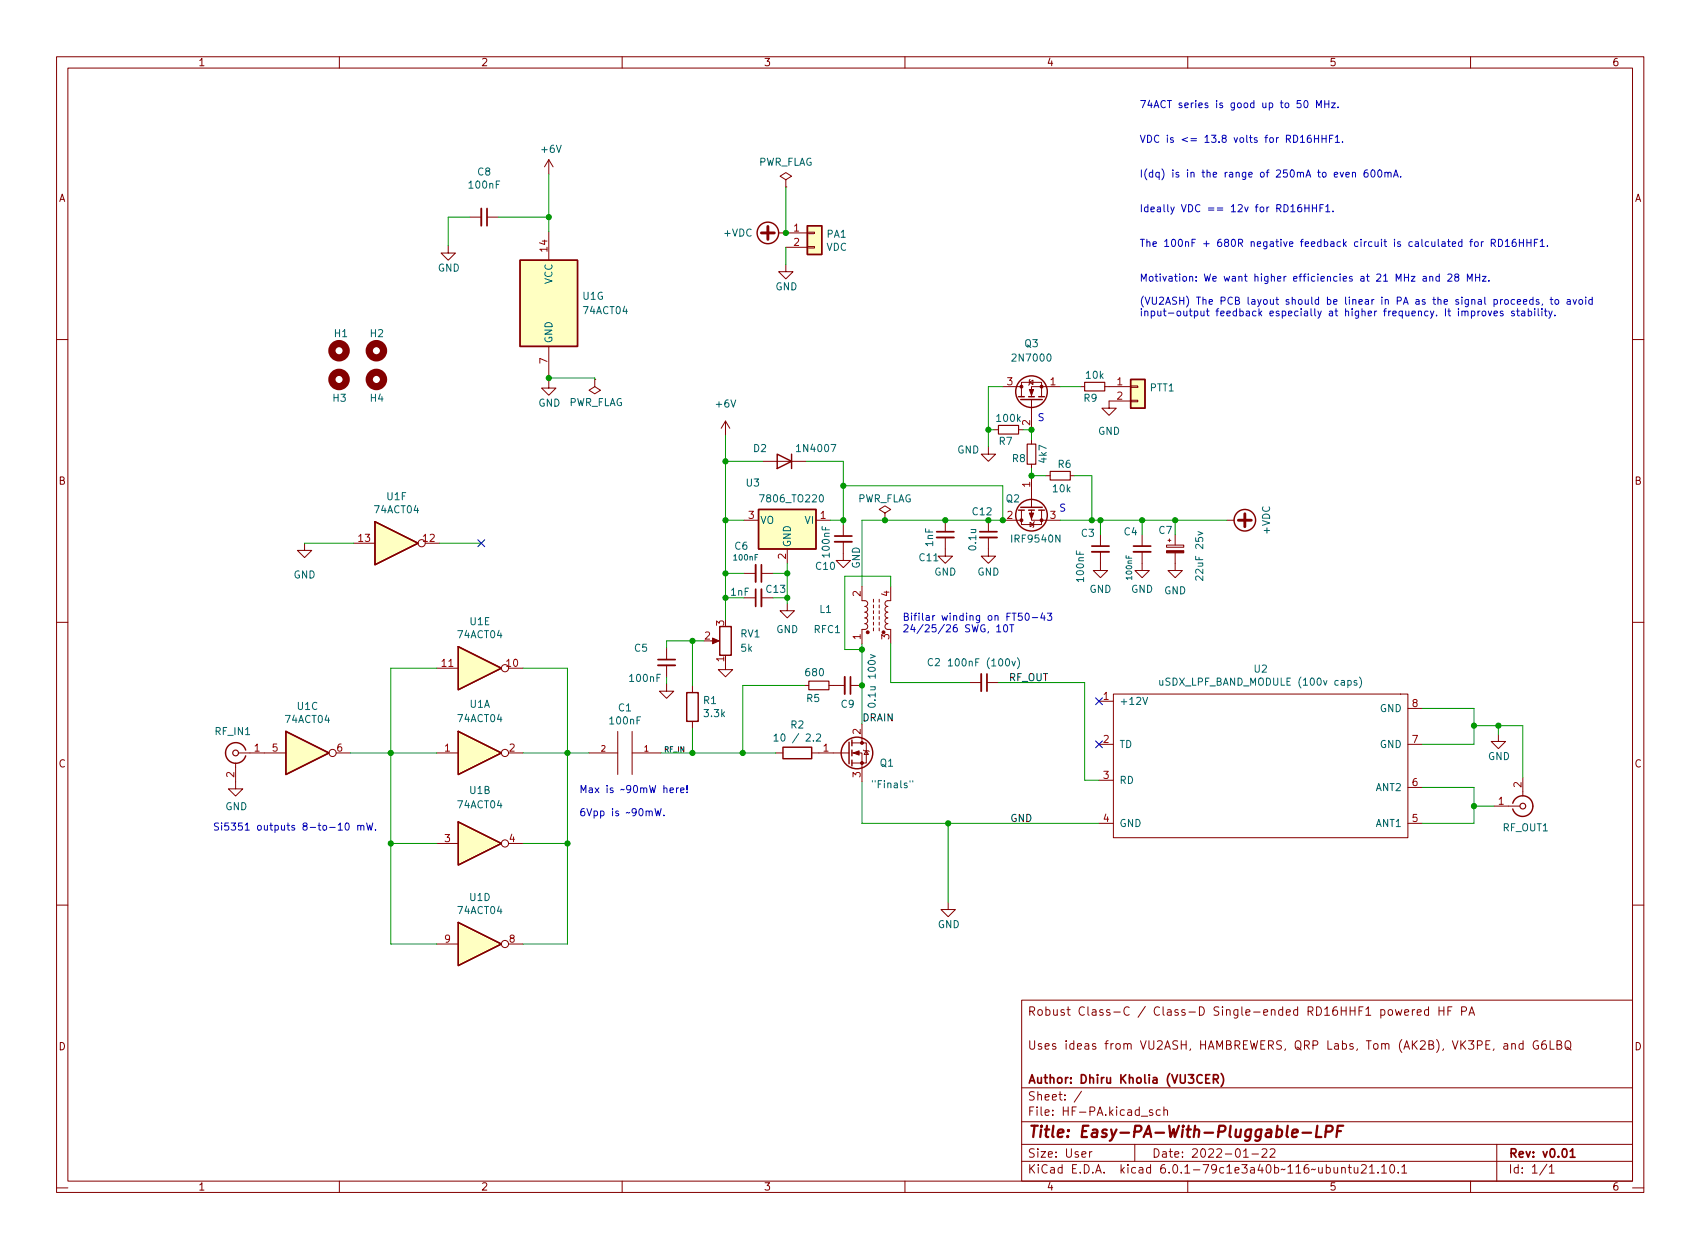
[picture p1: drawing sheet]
<svg xmlns="http://www.w3.org/2000/svg" width="301mm" height="221mm" viewBox="0 0 301 221" stroke-linecap="round" stroke-linejoin="round" font-family="sans-serif">
<g fill="none" stroke="#840000" stroke-width=".18">
<path d="M10 10h280.6v200.8h-280.6zM12 12h276.6v196.8h-276.6zM60 10v2M110 10v2M160 10v2M210 10v2M260 10v2M83.1 38.4h2M86.1 38.4h2M97 28.2v2.6M97 28.2l-.7 1.3M97 28.2l.8 1.3"/>
<path d="M138.9 31.8l1.1-.6-1.1-.7-1 .7 1 .6v1.3M138.9 33.1h.1M79.2 43.5v1.2h1.3l-1.3 1.3-1.2-1.3h1.2M97 40.9v5.1M137.7 41.2h5M138.9 46.8v1.2h1.3l-1.3 1.3-1.2-1.3h1.2M138.9 43.7h3.8M142.7 43.6h1.3v.3h-1.3zM142.7 41.1h1.3v.2h-1.3zM10 60h2M97 67.3v1.3h1.3l-1.3 1.3-1.2-1.3h1.2M97 61.3v5"/>
<path d="M105.2 67.1v1.3l1 .6-1 .6-1.1-.6 1.1-.6M105.2 67.1h.1M128.3 74.5l-.8 1.2M128.3 74.5v2.5M128.3 74.5l.7 1.2M174.8 79v1.3h1.2l-1.2 1.3-1.3-1.3h1.3M175.8 76h.7M177.3 68.4h3.3M180.1 76h.7M180.6 70.1v-2.5h3.5v2.5M182 67.6l.6-.4v.8zM182.1 67.1l-.1 .1v.8l-.1 .1"/>
<path d="M182.4 70.6v5.4M182.4 77.8v.7M187.5 68.4h-5.1v1.7M191 68.4h.8M195.3 68.4h4.6M199.9 70.8h1.3v.2h-1.3zM199.9 68.2h1.3v.3h-1.3zM199.9 70.9h-3.8v1.3h1.3l-1.3 1.2-1.3-1.2h1.3M288.6 60h2M53.8 96v1.3h1.3l-1.3 1.3-1.2-1.3h1.2M62.5 96h3.8M75.2 96h2.5"/>
<path d="M131.6 92h2.5M134.9 81.6h7.6M139.2 97.1v2.5M144.3 92h2.5M149.1 95.8v3.3h1.3l-1.3 1.3-1.3-1.3h1.3M149.1 92.7v2.1M156.5 90.7l1-.6-1-.7-1.1 .7 1.1 .6v1.3M156.5 92h.1M167.1 95v3.3h1.3l-1.3 1.3-1.2-1.3h1.2M167.1 92v2M174.8 95v3.3h1.2l-1.2 1.3-1.3-1.3h1.3M174.8 92v2"/>
<path d="M177.3 92h3.3M180.6 90.2v2.5h3.5v-2.5M182.1 92.4l.7 .3-.7 .4zM182.4 90.2v1.8h5.1M182.4 82.1v.7M182.4 84.4v5.3M182.9 92.2l-.1 .2v.7l-.2 .2M184.9 84.1h.8M189.2 84.1h.8M194.6 97.6v3.3h1.2l-1.2 1.2-1.3-1.2h1.3M194.6 94.5v2.1M201.9 97.6v3.3h1.3l-1.3 1.2-1.2-1.2h1.2"/>
<path d="M201.9 94.5v2.1M206.2 96.4h3.1v.4h-3.1zM206.5 95.5h.5M206.8 95.3v.5M207.8 97.8v3.1h1.2l-1.2 1.2-1.3-1.2h1.3M207.8 94.5v1.9M216.9 92h1.3M10 110h2M77.2 118.1h3.8M89.9 118.1h2.6M117.9 114.6v2M117.9 117.6v2.1"/>
<path d="M125.7 113.3h1M128.3 117.1v1.3h1.2l-1.2 1.3-1.3-1.3h1.3M131.6 101.4h2M131.6 105.7h2M134.6 101.4h2.1M134.6 105.7h2.1M139.2 106.7v1.3h1.3l-1.3 1.3-1.3-1.3h1.3M152.4 103.7v2.5l.7 .1 .3 .4-.1 .4-.4 .1 .3 .1 .2 .3-.1 .5-.4 .1 .4 .3 .1 .4-.2 .2-.3 .2 .4 .1 .1 .5-.2 .3-.3 .1 .4 .2 .1 .4-.3 .3-.7 .1v2.5M154.4 106v.5M154.4 107v.5M154.4 108v.5M154.4 109v.5"/>
<path d="M154.4 110v.5M154.4 111v.5M155.4 106v.5M155.4 107v.5M155.4 108v.5M155.4 109v.5M155.4 110v.5M155.4 111v.5M157.5 103.7v2.5l-.7 .1-.3 .4 .1 .4 .4 .1-.4 .1-.1 .3 .1 .5 .4 .1-.4 .2-.1 .3 .1 .4 .4 .2-.4 .1-.1 .2 .1 .5 .4 .2-.4 .2-.1 .4 .3 .4h.7v2.5M288.6 110h2M41.7 134.9v4.6h1.2l-1.2 1.3-1.3-1.3h1.3M42.2 133.1h8.3"/>
<path d="M59.4 133.1h2.6M77.2 133.1h3.8M89.9 133.1h2.6M104.1 133.1h5.1M109.2 129.3v7.6M111.8 133.1h5M111.8 129.3v7.6M117.9 120.9v1.3h1.2l-1.2 1.3-1.3-1.3h1.3M122.4 121.2v1.3M122.4 127.5v1.3M137.2 133.1h1.2M142.2 121.2h.8"/>
<path d="M143.5 133.1h6.6M146.6 121.2h2.8M150.4 121.2h2M150.6 133.1h1.8v5.1M150.6 131.4h2.6v3.5h-2.6M152.4 128.1v3.3M152.7 132.6l.1 .2h.7l.2 .1M153.2 132.8l.3 .6h-.7zM171.4 120.7h2.1M174.5 120.7h2M194.3 124h2.5M194.3 131.6h2.5"/>
<path d="M194.3 138h2.5M196.8 122.7h52.1v25.4h-52.1zM248.9 131.6h2.6M248.9 139.2h2.6M248.9 125.3h2.6M264.9 129.8v1.3h1.3l-1.3 1.3-1.2-1.3h1.2M269.2 137.5v3.3M77.2 149.1h3.8M89.9 149.1h2.6M167.6 159.5v1.3h1.3l-1.3 1.3-1.2-1.3h1.2M194.3 145.6h2.5M248.9 145.6h2.6"/>
<path d="M264.2 142.5h4.5M10 160h2M77.2 166.9h3.8M89.9 166.9h2.6M180.6 176.8h108v32h-108zM245.6 178.6l.3-.1 .3 .3v.4l-.3 .3-.3-.1-.2-.2v-.4zM246.7 178.5l.3 1 .3-.7 .3 .7 .3-1M248.4 179l.7-.1-.1-.3-.4-.1-.2 .2v.7h.6M249.7 178.5v1M250.1 178.5l-.2 .1-.2 .2M250.6 179l.7-.1-.1-.3-.4-.1-.2 .2v.7h.6M252.6 178.6l-.5-.1-.2 .3v.4l.1 .2h.6"/>
<path d="M252.6 178v1.5M254.4 178v1.5M254.4 178.7h.9M255.3 178v1.5M256 178.7h.5M256.7 178h-.7v1.5M258.4 178.8l.7-.1 .2-.2-.1-.3-.2-.2h-.6v1.5M259.7 179.5l.5-1.5 .5 1.5M259.9 179.1h.7M288.6 160h2M180.6 198.3h108M180.6 192.3h108"/>
<path d="M191.2 192.9l-1.3 2M201.8 197.4h1.1M203.8 196.3l-.4-.1-.2 .2 .1 .2 .5 .2v.3h-.6M205.1 196.3l-.4-.1-.3 .3v.4l.2 .2h.5M205.8 196.4l.2-.2 .4 .1v.9M205.8 195.7v1.5M265.9 184.6h.6l.1 .9M266.6 184.9h-.5a.29 .29 0 0 0-.3 .3 .29 .29 0 0 0 .3 .3l.5-.1M267.3 184.7l.2-.2 .4 .1v.9M267.3 184.5v1M269.3 184.6l-.4-.1-.3 .3v.4l.1 .2h.6M269.3 184v1.5"/>
<path d="M271.9 184.1a.74 .74 0 0 0-.9 .5 .74 .74 0 0 0 .6 .9l.4-.1v-.5h-.3M273.3 184a.6 .6 0 0 0-.7 .7v.5l.1 .2 .4 .1 .3-.1v-.5l-.1-.2-.4-.1-.3 .3M274.1 184v1.5h.7M275.3 184.7h.6l.2-.3-.2-.3-.6-.1v1.5h.6l.2-.3a.39 .39 0 0 0-.3-.5M276.8 184.2a.5 .5 0 0 1 .6-.2 .5 .5 0 0 1 .3 .5v.5a.5 .5 0 0 1-.5 .5 .5 .5 0 0 1-.5-.5zM277 185.2h.3l.5 .5M10 210h2M60 208.8v2M110 208.8v2M160 208.8v2M180.6 205.3h108M180.6 202.3h108"/>
<path d="M192.6 203.6v1M193.1 203.6l-.3 .1-.2 .2M200.6 202.3v3M210 208.8v2M219.9 204.6h.8M221.4 204h1.1M223.1 203.3l.6-.2 .2 .2 .1 .2-.9 1.1h.9M224.6 203.3l.5-.2 .3 .2v.2l-.9 1.1h.9M237.2 206.6l.2-.2 .4 .1 .1 .9M237.2 206.4v1M238.4 206.4h.5M238.6 205.9v1.3l.3 .2"/>
<path d="M239.4 206.4l.1 .9 .4 .1 .2-.1M240.1 206.4v1M240.7 206.1l.6-.2 .2 .2 .1 .2-1 1.1h1M242.1 206.3l.5-.4v1.5M242.1 207.4h.9M243.6 207.3v.1M244.3 206.3l.4-.4v1.5M244.3 207.4h.8M245.9 206l.2-.1a.81 .81 0 0 1 .6 .6 .81 .81 0 0 1-.3 .8l-.2 .1a.81 .81 0 0 1-.6-.6 .81 .81 0 0 1 .3-.8zM247.2 207.3v.1M247.9 206.3l.4-.4v1.5M247.9 207.4h.8"/>
<path d="M260 208.8v2M264.6 202.3v6.5M273.5 205.8l-1.3 2M273.9 206.3l.5-.4v1.5M273.9 207.4h.9M288.6 210h2"/>
<circle cx="74.5" cy="96" r=".63"/>
<circle cx="89.3" cy="118.1" r=".63"/>
<circle cx="58.8" cy="133.1" r=".63"/>
<circle cx="89.3" cy="133.1" r=".63"/>
<circle cx="89.3" cy="149.1" r=".63"/>
<circle cx="89.3" cy="166.9" r=".63"/>
</g>
<g fill="none" stroke="#840000" stroke-width=".3">
<path d="M86.1 36.9v3M134.6 99.9v3M147.6 94.8h3M165.6 94h3.1M173.2 94h3.1M193 96.6h3.1M200.4 96.6h3.1M116.3 116.6h3.1M133.6 104.2v3M150.4 119.7v3M174.5 119.2v3M213.2 190.7h.5"/>
<path d="M213.9 190h-.7v1.5h.7M214.5 190.8l.8-.1 .1-.2-.1-.3-.2-.2h-.6v1.5M214.9 190.8l.5 .7M215.9 189.8a1.72 1.72 0 0 1 0 2.3M277.6 203.5l.4-.4v1.5M277.6 204.6h.9"/>
</g>
<path d="M232.9 199l-.2 2h.9M236.4 200h.7M237.5 199h-1l-.2 2M228.5 200.4l.9-.2v-.4l-.6-.1-.3 .3v.9l.2 .1 .6-.1M230.3 200.3h1.5M234.4 200.1h.8a.55 .55 0 0 0 .4-.5 .55 .55 0 0 0-.3-.6h-.8l-.2 2" fill="none" stroke="#840000" stroke-width=".4"/>
<g fill="none" stroke="#840000" stroke-width=".25">
<path d="M142.7 39.9h2.6v5.1h-2.6zM91.9 46h10.2v15.3h-10.2zM180.1 70.1h1M180.5 70.6h3.8M181.9 70.1h1M183.6 70.1h1.1M199.9 67.1h2.5v5.1h-2.5zM66.3 92.2l7.6 3.8-7.6 3.9zM134.1 90.1h10.2v7h-10.2zM137.4 80.3l2.6 1.3-2.6 1.2zM140 80.3v2.5M180.1 90.2h1"/>
<path d="M180.5 89.7h3.8M181.9 90.2h1M183.6 90.2h1.1M81 114.3l7.6 3.8-7.6 3.9zM127.3 110.8h2v5.1h-2zM43.4 132.6a1.81 1.81 0 0 0-2.8-.9 1.81 1.81 0 0 0 0 2.9 1.81 1.81 0 0 0 2.8-1M50.5 129.3l7.7 3.8-7.7 3.8zM81 129.3l7.6 3.8-7.6 3.8zM121.4 122.5h2v5h-2zM138.4 132.1h5.1v2h-5.1zM150.1 131.2v3.8M150.6 130.8v1.1"/>
<path d="M150.6 132.6v1M150.6 134.4v1M81 145.3l7.6 3.8-7.6 3.8zM267.5 142a1.81 1.81 0 0 1 2.8-.9 1.81 1.81 0 0 1 0 2.9 1.81 1.81 0 0 1-2.8-1M81 163.1l7.6 3.8-7.6 3.8z"/>
<circle cx="135.8" cy="41.2" r="1.9"/>
<circle cx="182.4" cy="69.3" r="2.79"/>
<circle cx="182.4" cy="91.1" r="2.79"/>
<circle cx="220.1" cy="92" r="1.9"/>
<circle cx="151.5" cy="133.1" r="2.79"/>
</g>
<g fill="none" stroke="#840000" stroke-width=".2">
<path d="M176.5 75.2h3.6v1.5h-3.6zM181.6 78.5h1.5v3.6h-1.5zM191.8 67.6h3.5v1.5h-3.5zM185.7 83.3h3.5v1.6h-3.5zM143 120.4h3.6v1.6h-3.6z"/>
<circle cx="41.7" cy="133.1" r=".51"/>
<circle cx="269.2" cy="142.5" r=".51"/>
</g>
<path d="M85.1 36.9v3M133.6 99.9v3M147.6 95.8h3M165.6 95h3.1M173.2 95h3.1M193 97.6h3.1M200.4 97.6h3.1M116.3 117.6h3.1M134.6 104.2v3M149.4 119.7v3M173.5 119.2v3" fill="none" stroke="#840000" stroke-width=".33"/>
<g fill="#840000" stroke="#840000" stroke-width=".18">
<path d="M150.9 133.1l1-.3v.7z"/>
<path d="M206.2 97.4h3.1v.4h-3.1z"/>
<path d="M182 68.9h.8l-.4 1z"/>
<path d="M126 112.8l1.1 .5-1.1 .5z"/>
<path d="M182 90.7h.8l-.4 1z"/>
<circle cx="152.4" cy="134.9" r=".25"/>
<circle cx="152.4" cy="131.4" r=".25"/>
<circle cx="184.1" cy="68.4" r=".25"/>
<circle cx="180.6" cy="68.4" r=".25"/>
<circle cx="184.1" cy="92" r=".25"/>
<circle cx="180.6" cy="92" r=".25"/>
<circle cx="153.4" cy="111.8" r=".25"/>
</g>
<g fill="none" stroke="#006464" stroke-width=".18">
<path d="M211.8 94l.9 .3-.9 .3M153.9 115.7l.9 .3-.9 .4M167.7 116.8l.3-.3v1.3M167.7 117.8h.7M179.9 116.3a1.46 1.46 0 0 1 0 1.9M240.4 119.7a1.46 1.46 0 0 1 0 1.9M136.9 130.1l.3-.3v1.2M136.9 131h.7M144.4 129.9l.4-.1 .3 .3-.8 .9h.8M153.6 124.5a.69 .69 0 0 1 1.2 .3 .72 .72 0 0 1-1.3-.2zM160.9 138v.3M161.4 138v.3"/>
<path d="M202.1 123.3l.4 1.3 .4-1.3M205 120.3l.1 .8 .3 .1 .2-.2M239.9 120.4l-.3-.1-.2 .2 .1 .2 .4 .1v.3h-.5"/>
</g>
<g fill="#ffffc2" stroke="#ffffc2" stroke-width=".18">
<path d="M199.9 67.1h2.5v5.1h-2.5z"/>
<path d="M81 163.1l7.6 3.8-7.6 3.8z"/>
<path d="M81 145.3l7.6 3.8-7.6 3.8z"/>
<path d="M81 129.3l7.6 3.8-7.6 3.8z"/>
<path d="M81 114.3l7.6 3.8-7.6 3.9z"/>
<path d="M50.5 129.3l7.7 3.8-7.7 3.8z"/>
<path d="M66.3 92.2l7.6 3.8-7.6 3.9z"/>
<path d="M91.9 46h10.2v15.3h-10.2z"/>
<path d="M134.1 90.1h10.2v7h-10.2z"/>
<path d="M142.7 39.9h2.6v5.1h-2.6z"/>
</g>
<path d="M134.6 41.2h2.3M135.8 40v2.3M218.9 92h2.3M220.1 90.8v2.3" fill="none" stroke="#840000" stroke-width=".51"/>
<g fill="none" stroke="#840000" stroke-width="1.3">
<circle cx="59.9" cy="62" r="1.27"/>
<circle cx="59.9" cy="67.1" r="1.27"/>
<circle cx="66.5" cy="62" r="1.27"/>
<circle cx="66.5" cy="67.1" r="1.27"/>
</g>
<g fill="none" stroke="#0000c2" stroke-width=".18">
<path d="M230.6 17.9l.2-.1a.68 .68 0 0 1 .5 .6 .68 .68 0 0 1-.5 .6l-.2-.1-.1-.3zM232.8 19v-1.2l.4 .9 .4-.9v1.2M234.2 17.8v1.2M234.2 18.4h.7M234.9 17.8v1.2M235.4 18.2h.7l-.7 .8h.7M236.6 18.9v.1M230 36.2h-.3a.86 .86 0 0 0 0 1.2l.4-.1 .1-.4-.3-.2h-.2l-.3 .2M230.7 36.2v1.2M230.7 36.8h.7M231.4 36.2v1.2M231.7 23.9l-.3 .1a.86 .86 0 0 0 0 1.2l.4-.1 .1-.5-.3-.2h-.2l-.3 .2"/>
<path d="M232 36.8h.8M232 36.2v1.2M232.4 23.9v1.3M232.4 24.5h.7M232.8 36.2v1.2M233.1 23.9v1.3M233.4 36.8h.4M233.7 24.5h.8M233.7 23.9v1.3M234 36.2h-.6v1.2M234.4 36.5l.4-.3v1.2M234.4 37.4h.7"/>
<path d="M234.5 23.9v1.3M235.1 24.5h.4M235.7 23.9h-.6v1.3M235.7 37.3v.1M236.1 24.3l.4-.4v1.3M236.1 25.2h.7M237.4 25.1v.1M238 30.9l.6-.1-.1-.3h-.4l-.1 .1v.7h.5M239.1 30.6l.2-.1h.3l.1 .8M239.1 30.5v.8M241.8 30l-.4 .1a.85 .85 0 0 0 0 1.2l.4-.1 .1-.4-.2-.3h-.3l-.2 .3M242.5 30.2l.2-.2a.68 .68 0 0 1 .4 .7 .68 .68 0 0 1-.4 .6l-.2-.1-.1-.4z"/>
<path d="M243.7 30.2l.2-.2a.68 .68 0 0 1 .4 .7 .68 .68 0 0 1-.4 .6l-.2-.1-.1-.4zM244.9 30.6l.1-.1h.3l.1 .8M244.9 30.5v.8M245.4 30.6l.2-.1h.3v.8M246.4 31.3l.4-1.3 .4 1.3M246.5 31h.6M247.6 31.2v.1M251.6 48.9h.5l.1 .8M252.2 49.2h-.4l-.2 .2 .2 .3h.4M252.8 49l.2-.1h.3v.8M252.8 48.9v.8M254.5 48.9h-.4l-.2 .2 .1 .6h.5"/>
<path d="M254.5 48.4v1.3M256 48.6l.5-.2 .2 .4-.8 .9h.8M257.4 49l-.2-.3 .1-.1 .1-.2 .4 .1 .1 .2v.2l-.6 .2-.1 .1 .1 .4 .1 .1h.4l.1-.2v-.3l-.2-.2M259 55.2l.2-.2 .3 .1 .1 .7M259.4 49.7v-1.3l.5 1 .4-1v1.3M259.9 42.7h.4M260.2 55.1l.3-.1 .3 .2-.2 .6h-.4M260.2 55v1.3M260.3 42.3l-.3 .2v1.1M260.8 42.9l.1-.2 .4 .2 .1 .4-.2 .2-.3 .1-.1-.1zM260.9 48.4v1.3M260.9 49.1h.7"/>
<path d="M261.3 55v.8M261.6 48.4v1.3M261.7 55l-.4 .2M261.9 42.7v.9M262.1 48.9h.7l-.7 .8h.7M262.1 55.1l.2-.1 .3 .1 .1 .5-.1 .2h-.3l-.2-.1zM262.3 42.7l-.4 .3M263.1 55l.3 .8 .3-.8M263.2 49.6v.1M263.7 43l.6-.1 .1-.2-.1-.3-.6-.1v1.3M264 43l.4 .6M264.2 55.4l.6-.1-.1-.2-.4-.1-.1 .2v.6h.5"/>
<path d="M264.9 42.3a.64 .64 0 0 1 .8 .6 .64 .64 0 0 1-.8 .7zM265.7 55.1l-.3-.1-.2 .2 .1 .2 .4 .1v.3h-.5M266.1 42.7l.4-.4v1.3M266.1 53h.3l.3 .2v.4l-.3 .2-.3-.1-.1-.1zM266.1 43.6h.8M267.7 55.1l-.3-.1-.2 .2 .1 .2 .4 .1v.3h-.5M267.8 53h-.4l-.2 .2 .1 .5h.5M268 42.3l-.4 .1a.86 .86 0 0 0 0 1.2l.4-.1 .1-.5-.3-.2-.3 .1-.1 .1M268.1 55h.5M268.3 53.4l.6-.1-.1-.3h-.4l-.1 .1v.6h.5M268.3 54.6v1.1l.3 .1M268.6 42.3v1.3"/>
<path d="M268.6 42.9h.8M269 55.1h.5l.1 .7M269.4 53.4l.6-.1-.1-.3h-.4l-.1 .1v.6h.5M269.4 42.3v1.3M269.6 55.3l-.4 .1-.2 .1 .2 .3h.4M270 42.9h.7M270 42.3v1.3M270.2 55.1l.4-.1 .2 .2-.1 .6h-.5M270.2 54.6v1.2M270.7 42.3v1.3M271 53h-.3l-.3 .2 .2 .5h.4M271 52.5v1.3"/>
<path d="M271.3 42.9h.4M271.3 54.6v.1M271.3 55v.8M271.9 42.3h-.6v1.3M272 54.6v1.1l.1 .1M272.1 53h-.3l-.2 .1 .1 .2 .4 .1v.3h-.5M272.3 42.7l.4-.4v1.3M272.3 43.6h.7M272.6 54.6v.1M272.6 55v.8M272.7 53.7l-.1 .3M273 55h.5"/>
<path d="M273.2 54.6v1.1l.3 .1M273.6 43.5v.1M273.8 55l.3 .8M274.1 53h.5M274.3 52.5v1.1l.3 .2M274.4 55l-.4 1.2-.2 .1M274.9 55.7v.1M275 53h.3l.3 .2v.4l-.3 .2-.3-.1-.1-.1zM277.1 53h.5v.8M277.6 53.3h-.4l-.2 .2 .2 .3 .4-.1M278.1 53l.3 .8 .3-.8M279.2 53.1l.2-.1 .4 .1v.5l-.1 .1-.3 .1-.2-.1z"/>
<path d="M280.4 52.5v.2M280.4 53v.8M281.5 53h-.4l-.2 .2 .1 .5h.5M281.5 52.5v1.3M176.2 110.8l.4-.3v1.2M176.2 111.7h.7M177.5 110.6l.2-.1a.68 .68 0 0 1 .5 .6 .68 .68 0 0 1-.5 .6l-.2-.1-.1-.4zM178.9 110.5v1.2M180.7 108.4h-.6l-.1 .6 .2-.1 .4 .1 .2 .1-.1 .5-.2 .1-.5-.1M181.4 108.5l.1-.1a.68 .68 0 0 1 .5 .7 .68 .68 0 0 1-.5 .6l-.1-.1-.2-.4zM182.5 109.2h1M184.3 108.4l-.3 .9h.8"/>
<path d="M184.6 108.8v.9M185.2 108.4h.8l-.5 .5 .4 .1v.6l-.2 .1-.5-.1M119.6 139.3v.9M120 139.3l-.4 .2M120.3 139.7l.6-.1v-.2l-.4-.1-.2 .2 .1 .6h.5M121.5 138.9v.8M59.8 145.9l.4-.4v1.3M59.8 146.8h.7M61.1 145.6l.2-.1a.68 .68 0 0 1 .5 .6 .68 .68 0 0 1-.5 .7l-.2-.1-.1-.4zM63.2 146.1l.2-.2 .3 .1 .1 .8M63.2 145.9v.9M63.8 146.1l.2-.2 .3 .1v.8"/>
<path d="M64.8 145.5l.3 1.3 .3-.9 .2 .9 .3-1.3M66.4 146.7v.1M115.8 143l.3 1.2 .2-.9 .3 .9 .3-1.2M117.4 144.1v.1M121.5 140v.2"/>
</g>
<g fill="none" stroke="#009600" stroke-width=".18">
<path d="M83.1 38.4h-3.9v5.1M88.1 38.4h8.9M97 30.8v10.1M138.9 33.1v8.1M138.9 43.7v3.1M97 66.3v1M97 66.8h8.2v.3M128.3 77v32.5M174.8 76h1M177.3 68.4h-2.5v10.6M180.8 76h1.6v1.8M187.5 68.4h3.5"/>
<path d="M53.8 96h8.7M77.7 96h7.4M128.3 92h3.3M128.3 81.6h6.6M139.2 99.6v7.1M142.5 81.6h6.6v11.1M146.8 92h2.3M149.1 85.9h28.2v6.1h-24.9v11.7M182.4 84.1h2.5M182.4 82.8v1.6M187.5 92h29.4M190 84.1h3v7.9"/>
<path d="M194.6 92v2.5M201.9 92v2.5M207.8 92v2.5M77.2 118.1h-8.1v48.8h8.1M92.5 118.1h7.8v48.8h-7.8M117.9 119.7v1.2M122.4 113.3v7.9M124.5 113.3h-6.6v1.3M128.3 105.7h3.3M128.3 101.4h3.3M136.7 105.7h2.5M136.7 101.4h2.5"/>
<path d="M152.4 113.8v14.3M157.5 113.8v6.9h13.9M157.5 103.7v-1.8h-8.1v12.9h3M62 133.1h15.2M92.5 133.1h11.6M116.8 133.1h20.4M122.4 128.8v4.3M142.2 121.2h-10.9v11.9M152.4 138.2v7.4h41.9M176.5 120.7h15.3v17.3h2.5M251.5 139.2h9.1v6.4h-9.1M251.5 125.3h9.1v6.3h-9.1"/>
<path d="M260.6 128.3h8.6v9.2M264.9 128.3v1.5M69.1 149.1h8.1M92.5 149.1h7.8M167.6 145.6v13.9M260.6 142.5h3.6"/>
</g>
<path d="M84.5 95.4l1.2 1.3M85.7 95.4l-1.2 1.3M193.7 123.4l1.2 1.2M193.7 131l1.2 1.2M194.9 123.4l-1.2 1.2M194.9 131l-1.2 1.2" fill="none" stroke="#000084" stroke-width=".18"/>
<g fill="#009600" stroke="#009600" stroke-width=".18">
<circle cx="149.1" cy="85.9" r=".46"/>
<circle cx="149.1" cy="92" r=".46"/>
<circle cx="139.2" cy="101.4" r=".46"/>
<circle cx="122.4" cy="113.3" r=".46"/>
<circle cx="260.6" cy="128.3" r=".46"/>
<circle cx="264.9" cy="128.3" r=".46"/>
<circle cx="201.9" cy="92" r=".46"/>
<circle cx="207.8" cy="92" r=".46"/>
<circle cx="260.6" cy="142.5" r=".46"/>
<circle cx="128.3" cy="105.7" r=".46"/>
<circle cx="139.2" cy="105.7" r=".46"/>
<circle cx="128.3" cy="101.4" r=".46"/>
<circle cx="131.3" cy="133.1" r=".46"/>
<circle cx="69.1" cy="149.1" r=".46"/>
<circle cx="100.3" cy="133.1" r=".46"/>
<circle cx="100.3" cy="149.1" r=".46"/>
<circle cx="69.1" cy="133.1" r=".46"/>
<circle cx="122.4" cy="133.1" r=".46"/>
<circle cx="193" cy="92" r=".46"/>
<circle cx="152.4" cy="114.8" r=".46"/>
<circle cx="167.6" cy="145.6" r=".46"/>
<circle cx="152.4" cy="121.2" r=".46"/>
<circle cx="156.5" cy="92" r=".46"/>
<circle cx="167.1" cy="92" r=".46"/>
<circle cx="182.4" cy="84.1" r=".46"/>
<circle cx="182.4" cy="76" r=".46"/>
<circle cx="174.8" cy="76" r=".46"/>
<circle cx="177.3" cy="92" r=".46"/>
<circle cx="174.8" cy="92" r=".46"/>
<circle cx="194.6" cy="92" r=".46"/>
<circle cx="138.9" cy="41.2" r=".46"/>
<circle cx="97" cy="66.8" r=".46"/>
<circle cx="97" cy="38.4" r=".46"/>
<circle cx="128.3" cy="92" r=".46"/>
<circle cx="128.3" cy="81.6" r=".46"/>
</g>
<text font-size="2.8" fill="#840000" x="181.6" y="201.1">Title: Easy-PA-With-Pluggable-LPF</text>
<g font-size="2.1" fill="#840000">
<text x="181.6" y="179.6">Robust Class-C / Class-D Single-ended RD16HHF1 powered HF PA</text>
<text x="181.6" y="185.6">Uses ideas from VU2ASH, HAMBREWERS, QRP Labs, Tom (AK2B), VK3PE, and G6LBQ</text>
<text x="181.6" y="191.6">Author: Dhiru Kholia (VU3CER)</text>
<text x="181.6" y="197.3">File: HF-PA.kicad_sch</text>
<text x="181.6" y="194.6">Sheet: /</text>
<text x="181.6" y="207.5">KiCad E.D.A. kicad 6.0.1-79c1e3a40b~116~ubuntu21.10.1</text>
<text x="181.6" y="204.7">Size: User</text>
<text x="203.6" y="204.7">Date: 2022-01-22</text>
<text x="266.6" y="204.7">Rev: v0.01</text>
<text x="266.6" y="207.5">Id: 1/1</text>
</g>
<g font-size="1.8" fill="#840000">
<text x="35" y="11.7">1</text>
<text x="85" y="11.7">2</text>
<text x="135" y="11.7">3</text>
<text x="185" y="11.7">4</text>
<text x="235" y="11.7">5</text>
<text x="285" y="11.7">6</text>
<text x="10.3" y="35.7">A</text>
<text x="289" y="35.7">A</text>
<text x="10.3" y="85.7">B</text>
<text x="289" y="85.7">B</text>
<text x="10.3" y="135.7">C</text>
<text x="289" y="135.7">C</text>
<text x="10.3" y="185.7">D</text>
<text x="289" y="185.7">D</text>
<text x="35" y="210.5">1</text>
<text x="85" y="210.5">2</text>
<text x="135" y="210.5">3</text>
<text x="185" y="210.5">4</text>
<text x="235" y="210.5">5</text>
<text x="285" y="210.5">6</text>
</g>
<g font-size="1.8" fill="#0000c2">
<text x="201.4" y="19.1">74ACT series is good up to 50 MHz.</text>
<text x="201.4" y="25.2">VDC is &lt;= 13.8 volts for RD16HHF1.</text>
<text x="201.4" y="31.4">I(dq) is in the range of 250mA to even 600mA.</text>
<text x="201.4" y="37.5">Ideally VDC == 12v for RD16HHF1.</text>
<text x="201.4" y="43.6">The 100nF + 680R negative feedback circuit is calculated for RD16HHF1.</text>
<text x="201.4" y="49.8">Motivation: We want higher efficiencies at 21 MHz and 28 MHz.</text>
<text x="201.4" y="53.9">(VU2ASH) The PCB layout should be linear in PA as the signal proceeds, to avoid</text>
<text x="201.4" y="55.9">input-output feedback especially at higher frequency. It improves stability.</text>
<text x="183.4" y="74.5">S</text>
<text x="187.2" y="90.5">S</text>
<text x="159.5" y="109.7">Bifilar winding on FT50-43</text>
<text x="159.5" y="111.8">24/25/26 SWG, 10T</text>
<text x="102.4" y="140.2">Max is ~90mW here!</text>
<text x="37.6" y="146.8">Si5351 outputs 8-to-10 mW.</text>
<text x="102.4" y="144.3">6Vpp is ~90mW.</text>
</g>
<g font-size="1.8" fill="#006464">
<text x="95.8" y="27">+6V</text>
<text x="134" y="29.3">PWR_FLAG</text>
<text x="83" y="33.3">100nF</text>
<text x="84.5" y="31">C8</text>
<text x="128.1" y="41.8">+VDC</text>
<text x="146.1" y="44.3">VDC</text>
<text x="146.2" y="42">PA1</text>
<text x="77.4" y="48">GND</text>
<text x="97.7" y="50.3" transform="rotate(-90 97.7 50.3)">VCC</text>
<text x="103" y="53">U1G</text>
<text x="137.1" y="51.3">GND</text>
<text x="59.1" y="59.6">H1</text>
<text x="65.5" y="59.6">H2</text>
<text x="103.2" y="55.5">74ACT04</text>
<text x="97.7" y="60.7" transform="rotate(-90 97.7 60.7)">GND</text>
<text x="179.3" y="63.9">2N7000</text>
<text x="181.2" y="61.4">Q3</text>
<text x="58.9" y="71">H3</text>
<text x="65.5" y="71">H4</text>
<text x="95.2" y="71.9">GND</text>
<text x="100.4" y="71.8">PWR_FLAG</text>
<text x="191.7" y="71">R9</text>
<text x="192.1" y="67">10k</text>
<text x="203.3" y="69.2">PTT1</text>
<text x="126.7" y="72">+6V</text>
<text x="176.3" y="74.6">100k</text>
<text x="194.1" y="76.9">GND</text>
<text x="133.2" y="79.9">D2</text>
<text x="141.2" y="79.9">1N4007</text>
<text x="169.2" y="80.2">GND</text>
<text x="176.7" y="78.6">R7</text>
<text x="179" y="81.7">R8</text>
<text x="185" y="81.8" transform="rotate(-90 185 81.8)">4k7</text>
<text x="187.1" y="82.7">R6</text>
<text x="68.4" y="88.4">U1F</text>
<text x="132" y="86">U3</text>
<text x="134.8" y="88.8">7806_TO220</text>
<text x="151.5" y="88.8">PWR_FLAG</text>
<text x="177.9" y="88.8">Q2</text>
<text x="186.2" y="87">10k</text>
<text x="66.3" y="90.7">74ACT04</text>
<text x="134.4" y="92.6">VO</text>
<text x="142.3" y="92.6">VI</text>
<text x="172" y="91.1">C12</text>
<text x="179.1" y="95.9">IRF9540N</text>
<text x="191.2" y="94.9">C3</text>
<text x="198.8" y="94.7">C4</text>
<text x="204.9" y="94.4">C7</text>
<text x="224.5" y="94.4" transform="rotate(-90 224.5 94.4)">+VDC</text>
<text x="129.9" y="97.2">C6</text>
<text x="139.8" y="96.8" transform="rotate(-90 139.8 96.8)">GND</text>
<text x="144.3" y="100.7">C10</text>
<text x="146.7" y="98.4" transform="rotate(-90 146.7 98.4)">100nF</text>
<text x="152" y="100.6" transform="rotate(-90 152 100.6)">GND</text>
<text x="162.6" y="99.2">C11</text>
<text x="165" y="96.6" transform="rotate(-90 165 96.6)">1nF</text>
<text x="165.2" y="101.8">GND</text>
<text x="172.6" y="97.2" transform="rotate(-90 172.6 97.2)">0.1u</text>
<text x="172.8" y="101.8">GND</text>
<text x="51.9" y="102.3">GND</text>
<text x="129.2" y="105.3">1nF</text>
<text x="135.5" y="104.8">C13</text>
<text x="191.6" y="102.7" transform="rotate(-90 191.6 102.7)">100nF</text>
<text x="192.6" y="104.8">GND</text>
<text x="200" y="104.8">GND</text>
<text x="205.8" y="105.1">GND</text>
<text x="212.7" y="102.1" transform="rotate(-90 212.7 102.1)">22uF 25v</text>
<text x="81.1" y="112.8">74ACT04</text>
<text x="83.1" y="110.5">U1E</text>
<text x="131" y="112.7">RV1</text>
<text x="137.2" y="111.9">GND</text>
<text x="144" y="111.9">RFC1</text>
<text x="144.9" y="108.4">L1</text>
<text x="112.2" y="115.2">C5</text>
<text x="131" y="115.2">5k</text>
<text x="142.5" y="119.5">680</text>
<text x="164" y="117.8">C2</text>
<text x="168.6" y="117.8">100nF (100v)</text>
<text x="221.8" y="118.9">U2</text>
<text x="52.6" y="125.5">U1C</text>
<text x="83.1" y="125.1">U1A</text>
<text x="109.4" y="125.8">C1</text>
<text x="111.5" y="120.6">100nF</text>
<text x="124.4" y="124.5">R1</text>
<text x="142.6" y="124.1">R5</text>
<text x="148.7" y="125.1">C9</text>
<text x="154.8" y="124.4" transform="rotate(-90 154.8 124.4)">0.1u 100v</text>
<text x="197.9" y="124.6">+12V</text>
<text x="205.9" y="121.2">uSDX_LPF_BAND_MODULE (100v caps)</text>
<text x="244" y="125.9">GND</text>
<text x="38.1" y="130">RF_IN1</text>
<text x="50.6" y="127.8">74ACT04</text>
<text x="81.1" y="127.7">74ACT04</text>
<text x="107.9" y="128.1">100nF</text>
<text x="124.6" y="126.8">3.3k</text>
<text x="138" y="131.1">10 / 2.2</text>
<text x="139.8" y="128.8">R2</text>
<text x="155.6" y="135.5">Q1</text>
<text x="197.9" y="132.2">TD</text>
<text x="244" y="132.2">GND</text>
<text x="263.1" y="134.4">GND</text>
<text x="39.8" y="143.2">GND</text>
<text x="81.1" y="142.9">74ACT04</text>
<text x="83.1" y="140.4">U1B</text>
<text x="154.4" y="139.4">&quot;Finals&quot;</text>
<text x="197.9" y="138.6">RD</text>
<text x="243.3" y="139.9">ANT2</text>
<text x="197.9" y="146.2">GND</text>
<text x="243.3" y="146.2">ANT1</text>
<text x="265.7" y="147">RF_OUT1</text>
<text x="81.1" y="161.6">74ACT04</text>
<text x="83.1" y="159.3">U1D</text>
<text x="165.8" y="164.1">GND</text>
</g>
<g font-size="1.8" fill="#a90000">
<text x="140.4" y="40.9">1</text>
<text x="96.8" y="44.5" transform="rotate(-90 96.8 44.5)">14</text>
<text x="140.4" y="43.5">2</text>
<text x="96.8" y="64.3" transform="rotate(-90 96.8 64.3)">7</text>
<text x="178.1" y="68.1">3</text>
<text x="185.7" y="68.1">1</text>
<text x="197.5" y="68.1">1</text>
<text x="197.5" y="70.6">2</text>
<text x="182.1" y="75.2" transform="rotate(-90 182.1 75.2)">2</text>
<text x="182.1" y="86.1" transform="rotate(-90 182.1 86.1)">1</text>
<text x="63.4" y="95.8">13</text>
<text x="74.8" y="95.8">12</text>
<text x="132.4" y="91.7">3</text>
<text x="145.1" y="91.7">1</text>
<text x="178.1" y="91.7">2</text>
<text x="185.7" y="91.7">3</text>
<text x="138.9" y="98.8" transform="rotate(-90 138.9 98.8)">2</text>
<text x="152.1" y="105.4" transform="rotate(-90 152.1 105.4)">2</text>
<text x="157.2" y="105.4" transform="rotate(-90 157.2 105.4)">4</text>
<text x="124.6" y="113.1">2</text>
<text x="128" y="110.6" transform="rotate(-90 128 110.6)">3</text>
<text x="152.1" y="113.1" transform="rotate(-90 152.1 113.1)">1</text>
<text x="157.2" y="113.1" transform="rotate(-90 157.2 113.1)">3</text>
<text x="78.1" y="117.9">11</text>
<text x="89.6" y="117.9">10</text>
<text x="128" y="117" transform="rotate(-90 128 117)">1</text>
<text x="195.1" y="123.7">1</text>
<text x="249.7" y="125">8</text>
<text x="152.1" y="129.8" transform="rotate(-90 152.1 129.8)">2</text>
<text x="195.1" y="131.4">2</text>
<text x="249.7" y="131.4">7</text>
<text x="41.4" y="137.4" transform="rotate(-90 41.4 137.4)">2</text>
<text x="45" y="132.9">1</text>
<text x="48.1" y="132.9">5</text>
<text x="59.6" y="132.9">6</text>
<text x="78.6" y="132.9">1</text>
<text x="90.1" y="132.9">2</text>
<text x="145.6" y="132.9">1</text>
<text x="152.1" y="137.4" transform="rotate(-90 152.1 137.4)">3</text>
<text x="195.1" y="137.7">3</text>
<text x="249.7" y="139">6</text>
<text x="264.9" y="142.3">1</text>
<text x="269" y="139.2" transform="rotate(-90 269 139.2)">2</text>
<text x="78.6" y="148.9">3</text>
<text x="90.1" y="148.9">4</text>
<text x="195.1" y="145.3">4</text>
<text x="249.7" y="145.3">5</text>
<text x="78.6" y="166.7">9</text>
<text x="90.1" y="166.7">8</text>
</g>
<g font-size="1.8" fill="#0f0f0f">
<text x="178.3" y="120.4">RF_OUT</text>
<text x="152.4" y="127.5">DRAIN</text>
<text x="178.6" y="145.3">GND</text>
</g>
<g font-size="1.4" fill="#006464">
<text x="129.8" y="99.1">100nF</text>
<text x="200.1" y="102.4" transform="rotate(-90 200.1 102.4)">100nF</text>
</g>
<g font-size="1.4" fill="#a90000">
<text x="106.3" y="132.9">2</text>
<text x="113.9" y="132.9">1</text>
</g>
<text font-size="1.2" fill="#0f0f0f" x="117.3" y="133">RF_IN</text>
</svg>
